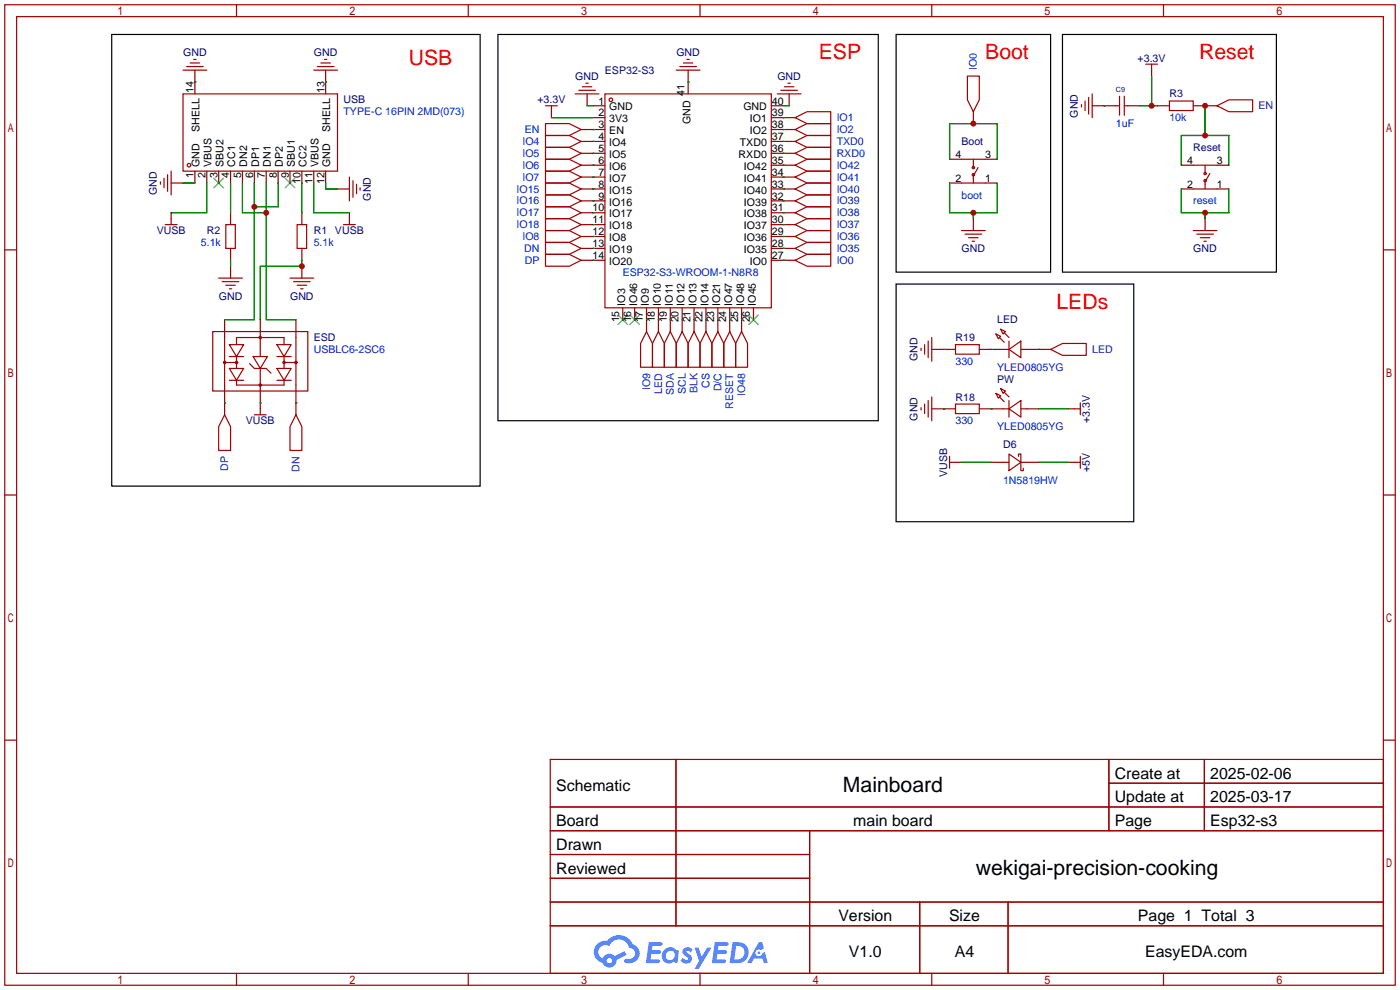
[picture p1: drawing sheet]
<svg xmlns="http://www.w3.org/2000/svg" width="299mm" height="212mm" viewBox="0 0 299 212" stroke-linecap="round" stroke-linejoin="round" font-family="sans-serif">
<g fill="none" stroke="#a10000" stroke-width=".25">
<path d="M1 1h297.2v209.6h-297.2zM3.6 3.6h292.1v204.4h-292.1zM50.5 1v2.6M100.1 1v2.6M149.6 1v2.6M199.1 1v2.6M248.7 1v2.6M1 53.4h2.6M295.7 53.4h2.5M1 105.8h2.6M295.7 105.8h2.5M1 158.2h2.6"/>
<path d="M295.7 158.2h2.5M117.6 162.3h178.1v45.7h-178.1zM117.6 172.5h178.1M117.6 177.5h178.1M144.5 162.3v35.6M173 177.5v30.5M237 162.3v15.2M237 167.4h58.7M257.4 162.3v15.2M117.6 182.6h55.4M117.6 192.8h178.1M117.6 187.7h55.4"/>
<path d="M117.6 197.9h178.1M196.6 192.8v15.2M215.4 192.8v15.2M50.5 208v2.6M100.1 208v2.6M149.6 208v2.6M199.1 208v2.6M248.7 208v2.6"/>
</g>
<g fill="#5487ff">
<path d="M146.2 202.7a1.3 1.3 0 0 1 1.8 .3l-.4 .6a.54 .54 0 0 0-.9-.2l.1 .2a1.28 1.28 0 0 1 .8 2 1.53 1.53 0 0 1-2.2-.3l.5-.6 .8 .5a.31 .31 0 0 0 .4-.3 .31 .31 0 0 0-.3-.4 1.12 1.12 0 0 1-.6-1.8z"/>
<path d="M148.5 202.5h.8l.7 2 1.1-2h1l-2.8 4.6h-.9l1-1.7z"/>
<path d="M138.7 201.4h1.6a1.31 1.31 0 0 1 1.3 .2 .4 .4 0 0 1-.4 .5l-1.8 .1-.1 .9h1.7a.4 .4 0 0 1 .3 .4 .4 .4 0 0 1-.4 .4h-1.7l-.2 1.2h1.4a.46 .46 0 0 1 .5 0 .46 .46 0 0 1 .1 .5l-.3 .2h-2.7z"/>
<path d="M152.8 201.4h1.6a1.32 1.32 0 0 1 1.3 .2 .39 .39 0 0 1-.4 .5l-1.7 .1-.2 .9h1.7a.4 .4 0 0 1 .3 .4 .4 .4 0 0 1-.4 .4h-1.7l-.2 1.2h1.4a.46 .46 0 0 1 .5 0 .46 .46 0 0 1 .1 .5l-.3 .2h-2.7z"/>
<path d="M162.2 201.4h.7l.4 1.3-.7 .4a.75 .75 0 0 0-1.1 .3 .75 .75 0 0 0 .5 1 .75 .75 0 0 0 .9-.7l.6-.2 .6 2.3h-.9l-.2-.9h-1.9l-.5 .9h-.9z"/>
<path d="M156.6 201.4l-.7 4.4h1.5a2.27 2.27 0 0 0 2.6-2.2 2.27 2.27 0 0 0-2.7-2.2zM157.3 202.1a1.5 1.5 0 0 1 1.8 1.6 1.5 1.5 0 0 1-1.9 1.4h-.3z"/>
<path d="M142 203a1.6 1.6 0 0 0-.3 2.3 1.6 1.6 0 0 0 2.3 .2l.8 .3 .3-2.4-.2-.3-.4-.1a1.58 1.58 0 0 0-2.5 0zM142.6 203.5a.98 .98 0 0 1 1.6 .4 .98 .98 0 0 1-1.1 1.3 .94 .94 0 0 1-.8-.7 .94 .94 0 0 1 .3-1z"/>
<path d="M127.6 201.8a2.37 2.37 0 0 0 1.2 4 1.54 1.54 0 0 0 1.7 1 1.54 1.54 0 0 0 1.3-1.6l2.1-1.1-.4-.8-2.1 1a1.57 1.57 0 0 0-2.6 .5 1.5 1.5 0 0 1-.7-2.1 1.5 1.5 0 0 1 2.1-.5 2.23 2.23 0 0 1 2.3-1.4 2.23 2.23 0 0 1 2 1.8 1.16 1.16 0 0 1 1.3 1.1 1.16 1.16 0 0 1-1.1 1.2h-.7a.47 .47 0 0 0-.6 .4 .47 .47 0 0 0 .4 .5 2.17 2.17 0 0 0 2.6-.9 2.17 2.17 0 0 0-.4-2.7l-.8-.4a3.2 3.2 0 0 0-5.4-.7l-1.2 .1zM129.7 205.3a.58 .58 0 0 1 1.1 0 .58 .58 0 0 1-1.1 0z"/>
<circle cx="162.2" cy="203.6" r=".28"/>
</g>
<g fill="none" stroke="#a10000" stroke-width=".25">
<path d="M39.1 15h5.1M39.9 14.2h3.5M40.6 13.5h2.1M41.4 12.7h.5M67.1 15h5M67.8 14.2h3.6M68.6 13.5h2M69.3 12.7h.5M123.7 19.3h3.6M124.5 18.5h2M125.2 17.8h.5M144.5 15h5.1"/>
<path d="M145.3 14.2h3.5M146 13.5h2.1M146.8 12.7h.5M166.9 19.3h3.5M167.6 18.5h2.1M168.4 17.8h.5M206.8 16.3h2.5v5l-1.3 2.6-1.2-2.6zM244.9 13.7h2.5M246.1 13.7v1.3M34.3 38.9v.5M35.1 38.1v2M35.8 37.3v3.6"/>
<path d="M36.6 36.6v5.1M39.1 20.1h33v16.5h-33zM74.7 37.8v5.1M75.4 38.6v3.6M76.2 39.4v2M116.6 26.4h5.1l2.5 1.3-2.5 1.3h-5.1zM116.6 29h5.1l2.5 1.2-2.5 1.3h-5.1zM116.6 31.5h5.1l2.5 1.3-2.5 1.2h-5.1zM116.6 34h5.1l2.5 1.3-2.5 1.3h-5.1zM116.6 36.6h5.1l2.5 1.2-2.5 1.3h-5.1zM116.6 39.1h5.1l2.5 1.3-2.5 1.3h-5.1zM116.6 22.6h2.5"/>
<path d="M117.9 22.6v1.3M122.9 20.1h5.1M129.3 20.1h35.5v45.7h-35.5zM166.1 20.1h5.1M169.9 25.1l2.6-1.2h5v2.5h-5zM169.9 27.7l2.6-1.3h5v2.6h-5zM169.9 30.2l2.6-1.2h5v2.5h-5zM169.9 32.8l2.6-1.3h5v2.5h-5zM169.9 35.3l2.6-1.3h5v2.6h-5zM169.9 37.8l2.6-1.2h5v2.5h-5zM205.5 34h5.1M205.5 39.1h5.1"/>
<path d="M208 34v1.8M208 37.3v1.8M209 35.8l-1 1.8M231.1 22.4v.5M231.9 21.6v2M232.7 20.8v3.6M233.4 20.1v5M238.5 22.6h.8M239.3 20.6v4M240.3 20.6v4M240.3 22.6h.7M249.9 21.6h5.1v2h-5.1z"/>
<path d="M255 35.3h5.1M257.6 35.3v1.8M257.6 38.6v1.8M258.6 37.1l-1 1.8M260.1 22.6l2.5-1.3h5.1v2.6h-5.1zM35.3 48h2.5M36.6 46.7v1.3M46.7 59.4h5.1M48.3 48h2v5.1h-2zM62 59.4h5.1M63.5 48h2v5.1h-2zM73.4 48h2.5"/>
<path d="M74.7 46.7v1.3M77 40.1v.5M116.6 51.8h5.1l2.5 1.3-2.5 1.3h-5.1zM116.6 54.4h5.1l2.5 1.2-2.5 1.3h-5.1zM116.6 41.7h5.1l2.5 1.2-2.5 1.3h-5.1zM116.6 44.2h5.1l2.5 1.3-2.5 1.2h-5.1zM116.6 46.7h5.1l2.5 1.3-2.5 1.3h-5.1zM116.6 49.3h5.1l2.5 1.2-2.5 1.3h-5.1zM169.9 40.4l2.6-1.3h5v2.6h-5zM169.9 42.9l2.6-1.2h5v2.5h-5zM169.9 45.5l2.6-1.3h5v2.5h-5zM169.9 48l2.6-1.3h5v2.6h-5z"/>
<path d="M169.9 50.5l2.6-1.2h5v2.5h-5zM169.9 53.1l2.6-1.3h5v2.6h-5zM169.9 55.6l2.6-1.2h5v2.5h-5zM205.5 49.3h5.1M206.2 50h3.6M207 50.8h2M207.8 51.6h.5M255 40.4h5.1M255 49.3h5.1M255.8 50h3.5M256.5 50.8h2.1M257.3 51.6h.5"/>
<path d="M45.5 70.9h20.3v12.7h-20.3zM47.5 60.2h3.6M48 72.1v10.2M48 77.5h2.5M48.3 61h2M49 78.7h3.1l-1.6 2.6zM49 73.7h3.1l-1.6 2.5zM49 61.7h.5M49 76.2h3.1M50.5 73.7v-1.6h10.2v1.6M50.5 76.2v2.5M53.3 77.7l1.1 1h2.5l1 1.1"/>
<path d="M54.1 76.2h3l-1.5 2.5zM55.6 72.1v4.1M55.6 78.7v3.6M59.2 73.7h3l-1.5 2.5zM59.2 78.7h3l-1.5 2.6zM59.2 76.2h3M60.7 77.5h2.5M60.7 76.2v2.5M62.7 60.2h3.6M63.2 72.1v10.2M63.5 61h2M64.3 61.7h.5"/>
<path d="M138.2 70.9l1.2 2.5v5.1h-2.5v-5.1zM140.7 70.9l1.3 2.5v5.1h-2.6v-5.1zM143.3 70.9l1.2 2.5v5.1h-2.5v-5.1zM145.8 70.9l1.3 2.5v5.1h-2.6v-5.1zM148.3 70.9l1.3 2.5v5.1h-2.5v-5.1zM150.9 70.9l1.2 2.5v5.1h-2.5v-5.1zM153.4 70.9l1.3 2.5v5.1h-2.6v-5.1zM156 70.9l1.2 2.5v5.1h-2.5v-5.1zM158.5 70.9l1.3 2.5v5.1h-2.6v-5.1zM196.8 74.4v.5M197.6 73.7v2M198.4 72.9v3.6"/>
<path d="M199.1 72.1v5.1M204.2 73.7h5.1v2h-5.1zM212.9 71.4l1 .5-.5 .5zM213.6 72.1l1 1.1M213.9 70.4l1 .5-.5 .5zM214.4 74.7h1.2M214.6 71.1l1 1M215.6 74.7l2.6-1.8v3.6zM215.6 72.9v3.6M218.2 74.7h1.3M224.5 74.7l2.6-1.3h5.1v2.5h-5.1zM48 88.6l1.3 2.6v5.1h-2.6v-5.1z"/>
<path d="M49 81.3h3.1M50.5 81.3v1h10.2v-1M54.4 88.6h2.5M55.6 87.4v1.2M59.2 81.3h3M63.2 88.6l1.3 2.6v5.1h-2.5v-5.1zM196.8 87.1v.5M197.6 86.4v2M198.4 85.6v3.6M199.1 84.8v5.1M202.9 97.5v2.6M202.9 98.8h1.3"/>
<path d="M204.2 86.4h5.1v2h-5.1zM212.9 84.1l1 .5-.5 .5zM213.6 84.8l1 1.1M213.9 83.1l1 .5-.5 .5zM214.4 98.8h1.2M214.4 87.4h1.2M214.6 83.8l1 1M215.6 87.4l2.6-1.8v3.6zM215.6 97l2.6 1.8-2.6 1.8zM215.6 85.6v3.6M217.7 97.5v-.5h.5v3.6h.5v-.5M218.2 98.8h1.3"/>
<path d="M218.2 87.4h1.3M229.6 98.8h1.3M229.6 87.4h1.3M230.9 86.1v2.5M230.9 97.5v2.6"/>
<circle cx="40.4" cy="35.3" r=".38"/>
<circle cx="130.6" cy="21.3" r=".38"/>
<circle cx="208" cy="37.3" r=".25"/>
<circle cx="208" cy="35.8" r=".25"/>
<circle cx="257.6" cy="38.6" r=".25"/>
<circle cx="257.6" cy="37.1" r=".25"/>
<circle cx="48" cy="77.5" r=".25"/>
<circle cx="50.5" cy="77.5" r=".25"/>
<circle cx="55.6" cy="72.1" r=".25"/>
<circle cx="60.7" cy="77.5" r=".25"/>
<circle cx="63.2" cy="77.5" r=".25"/>
<circle cx="55.6" cy="82.3" r=".25"/>
</g>
<g fill="none" stroke="#870000" stroke-width=".25">
<path d="M41.7 15v5.1M69.6 15v5.1M147.1 15v5.1M246.1 15v1.3M36.6 39.1h2.5M41.7 36.6v2.5M44.2 36.6v2.5M46.7 36.6v2.5M49.3 36.6v2.5M51.8 36.6v2.5M54.4 36.6v2.5M56.9 36.6v2.5"/>
<path d="M59.4 36.6v2.5M62 36.6v2.5M64.5 36.6v2.5M67.1 36.6v2.5M69.6 36.6v2.5M117.9 23.9v1.2M124.2 27.7h5.1M124.2 30.2h5.1M124.2 32.8h5.1M124.2 35.3h5.1M124.2 37.8h5.1M125.5 20.1v2.5"/>
<path d="M126.7 22.6h2.6M126.7 25.1h2.6M164.8 22.6h2.6M164.8 25.1h5.1M164.8 27.7h5.1M164.8 30.2h5.1M164.8 32.8h5.1M164.8 35.3h5.1M164.8 37.8h5.1M168.7 20.1v2.5M202.9 39.1h2.6M202.9 34h2.6"/>
<path d="M208 23.9v2.5M210.6 39.1h2.5M210.6 34h2.5M233.4 22.6h5.1M241 22.6h2.6M247.4 22.6h2.5M252.5 35.3h2.5M255 22.6h5.1M260.1 35.3h2.5M36.6 45.5v1.2M49.3 45.5v2.5M49.3 53.1v2.5"/>
<path d="M49.3 56.9v2.5M64.5 45.5v2.5M64.5 53.1v2.5M64.5 56.9v2.5M72.1 40.4h2.6M74.7 45.5v1.2M124.2 40.4h5.1M124.2 42.9h5.1M124.2 45.5h5.1M124.2 48h5.1M124.2 50.5h5.1M124.2 53.1h5.1"/>
<path d="M124.2 55.6h5.1M164.8 40.4h5.1M164.8 42.9h5.1M164.8 45.5h5.1M164.8 48h5.1M164.8 50.5h5.1M164.8 53.1h5.1M164.8 55.6h5.1M208 46.7v2.6M252.5 40.4h2.5M257.6 46.7v2.6M260.1 40.4h2.5"/>
<path d="M48 68.3v3.8M55.6 68.3v3.8M63.2 68.3v3.8M133.1 65.8v2.5M135.6 65.8v2.5M138.2 65.8v5.1M140.7 65.8v5.1M143.3 65.8v5.1M145.8 65.8v5.1M148.3 65.8v5.1M150.9 65.8v5.1M153.4 65.8v5.1"/>
<path d="M156 65.8v5.1M158.5 65.8v5.1M161 65.8v2.5M199.1 74.7h5.1M209.3 74.7h5.1M219.5 74.7h5M48 82.3v6.3M55.6 82.3v5.1M63.2 82.3v6.3M199.1 87.4h5.1M204.2 98.8h1.3M209.3 87.4h5.1"/>
<path d="M211.8 98.8h2.6M219.5 98.8h2.5M219.5 87.4h2.5M228.3 98.8h1.3M228.3 87.4h1.3"/>
</g>
<path d="M45.7 38.1l2.1 2M47.8 38.1l-2.1 2M61 38.1l2 2M63 38.1l-2 2M132.1 67.3l2 2M134.1 67.3l-2 2M134.6 67.3l2.1 2M136.7 67.3l-2.1 2M160 67.3l2.1 2M162.1 67.3l-2.1 2" fill="none" stroke="#3c3" stroke-width=".25"/>
<g fill="none" stroke="#008700" stroke-width=".25">
<path d="M41.7 17.5h.1M69.6 17.5h.1M147.1 17.5h.1M246.1 16.3v6.3M39.1 39.1h2.6M44.2 39.1v6.4h-7.6M49.3 39.1v6.4M51.8 39.1v6.4h5.1M54.4 39.1v29.2h-6.4M56.9 39.1v29.2h6.3M59.4 39.1v5.1h-5M64.5 39.1v6.4"/>
<path d="M67.1 39.1v6.4h7.6M69.6 39.1v1.3h2.5M117.9 25.1h8.8M125.5 22.6h1.2M126.7 27.7h.1M126.7 30.2h.1M126.7 32.8h.1M126.7 35.3h.1M126.7 37.8h.1M167.4 25.1h.1M167.4 27.7h.1M167.4 30.2h.1"/>
<path d="M167.4 32.8h.1M167.4 35.3h.1M167.4 37.8h.1M167.4 22.6h1.3M202.9 39.1v6.4h10.2v-6.4M202.9 34v-7.6h10.2v7.6M236 22.6h.1M243.6 22.6h3.8M252.5 35.3v-6.3h10.1v6.3M257.6 22.6v6.4M49.3 55.6v1.3M64.5 55.6v1.3h-8.9v11.4"/>
<path d="M126.7 53.1h.1M126.7 55.6h.1M126.7 40.4h.1M126.7 42.9h.1M126.7 45.5h.1M126.7 48h.1M126.7 50.5h.1M167.4 40.4h.1M167.4 42.9h.1M167.4 45.5h.1M167.4 48h.1M167.4 50.5h.1"/>
<path d="M167.4 53.1h.1M167.4 55.6h.1M208 45.5v1.2M252.5 40.4v5.1h10.1v-5.1M257.6 45.5v1.2M138.2 68.3h.1M140.7 68.3h.1M143.3 68.3h.1M145.8 68.3h.1M148.3 68.3h.1M150.9 68.3h.1M153.4 68.3h.1"/>
<path d="M156 68.3h.1M158.5 68.3h.1M201.7 74.7h.1M211.8 74.7h.1M222 74.7h.1M48 86.1h.1M55.6 86.1h.1M63.2 86.1h.1M201.7 87.4h.1M205.5 98.8h6.3M211.8 87.4h.1M222 98.8h6.3"/>
<path d="M222 87.4h6.3"/>
</g>
<path d="M23.9 7.4h78.7v96.5h-78.7zM106.4 7.4h81.3v82.5h-81.3zM191.5 7.4h33v50.8h-33zM227.1 7.4h45.7v50.8h-45.7zM191.5 60.7h50.8v50.8h-50.8z" fill="none" stroke="#000" stroke-width=".25"/>
<g fill="#c00">
<circle cx="64.5" cy="56.9" r=".63"/>
<circle cx="246.1" cy="22.6" r=".63"/>
<circle cx="257.6" cy="29" r=".63"/>
<circle cx="257.6" cy="22.6" r=".63"/>
<circle cx="257.6" cy="45.5" r=".63"/>
<circle cx="208" cy="45.5" r=".63"/>
<circle cx="208" cy="26.4" r=".63"/>
<circle cx="54.4" cy="44.2" r=".63"/>
<circle cx="56.9" cy="45.5" r=".63"/>
</g>
<g font-size="4.5" fill="#f00">
<text x="87.4" y="14">USB</text>
<text x="175" y="12.7">ESP</text>
<text x="210.6" y="12.7">Boot</text>
<text x="256.3" y="12.7">Reset</text>
<text x="225.8" y="66.1">LEDs</text>
</g>
<g font-size="4.5">
<text x="180.2" y="169.3">Mainboard</text>
<text x="208.6" y="187.1">wekigai-precision-cooking</text>
</g>
<g font-size="3.4">
<text x="238.3" y="166.4">Create at</text>
<text x="258.7" y="166.4">2025-02-06</text>
<text x="118.9" y="169">Schematic</text>
<text x="238.3" y="171.5">Update at</text>
<text x="258.7" y="171.5">2025-03-17</text>
<text x="118.9" y="176.6">Board</text>
<text x="182.4" y="176.6">main board</text>
<text x="238.3" y="176.6">Page</text>
<text x="258.7" y="176.6">Esp32-s3</text>
<text x="118.9" y="181.7">Drawn</text>
<text x="118.9" y="186.7">Reviewed</text>
<text x="179.2" y="196.9">Version</text>
<text x="202.8" y="196.9">Size</text>
<text x="243.2" y="196.9">Page 1 Total 3</text>
<text x="181.4" y="204.5">V1.0</text>
<text x="204.1" y="204.5">A4</text>
<text x="244.7" y="204.5">EasyEDA.com</text>
</g>
<g font-size="2.3" fill="#000080">
<text x="39.1" y="11.9">GND</text>
<text x="67.1" y="11.9">GND</text>
<text x="144.6" y="11.9">GND</text>
<text x="123" y="17">GND</text>
<text x="129.3" y="15.8">ESP32-S3</text>
<text x="166.1" y="17">GND</text>
<text x="243.1" y="13.2">+3.3V</text>
<text x="73.4" y="22.1">USB</text>
<text x="114.9" y="22.1">+3.3V</text>
<text x="249.9" y="20.8">R3</text>
<text x="230.4" y="25.1" transform="rotate(-90 230.4 25.1)">GND</text>
<text x="205.5" y="31">Boot</text>
<text x="255" y="32.3">Reset</text>
<text x="33.5" y="41.6" transform="rotate(-90 33.5 41.6)">GND</text>
<text x="79.3" y="42.9" transform="rotate(-90 79.3 42.9)">GND</text>
<text x="33.5" y="50">VUSB</text>
<text x="44.2" y="50">R2</text>
<text x="67.1" y="50">R1</text>
<text x="71.6" y="50">VUSB</text>
<text x="205.5" y="53.9">GND</text>
<text x="255" y="53.9">GND</text>
<text x="46.8" y="64">GND</text>
<text x="62" y="64">GND</text>
<text x="213.1" y="69.1">LED</text>
<text x="67.1" y="72.9">ESD</text>
<text x="196.1" y="77.2" transform="rotate(-90 196.1 77.2)">GND</text>
<text x="204.2" y="72.9">R19</text>
<text x="213.1" y="81.8">PW</text>
<text x="196.1" y="89.9" transform="rotate(-90 196.1 89.9)">GND</text>
<text x="204.2" y="85.6">R18</text>
<text x="52.5" y="90.7">VUSB</text>
<text x="214.4" y="95.8">D6</text>
<text x="232.9" y="90.4" transform="rotate(-90 232.9 90.4)">+3.3V</text>
<text x="202.4" y="101.9" transform="rotate(-90 202.4 101.9)">VUSB</text>
<text x="232.9" y="100.9" transform="rotate(-90 232.9 100.9)">+5V</text>
</g>
<g font-size="2.3" fill="#00f">
<text x="208.8" y="15" transform="rotate(-90 208.8 15)">IO0</text>
<text x="269" y="23.4">EN</text>
<text x="73.4" y="24.6">TYPE-C 16PIN 2MD(073)</text>
<text x="112.2" y="28.5">EN</text>
<text x="178.8" y="25.9">IO1</text>
<text x="178.8" y="28.5">IO2</text>
<text x="238.5" y="27.2">1uF</text>
<text x="249.9" y="25.9">10k</text>
<text x="111.7" y="31">IO4</text>
<text x="111.7" y="33.5">IO5</text>
<text x="178.8" y="31">TXD0</text>
<text x="178.8" y="33.5">RXD0</text>
<text x="110.4" y="41.2">IO15</text>
<text x="111.7" y="36.1">IO6</text>
<text x="111.7" y="38.6">IO7</text>
<text x="178.8" y="36.1">IO42</text>
<text x="178.8" y="38.6">IO41</text>
<text x="178.8" y="41.2">IO40</text>
<text x="110.4" y="43.7">IO16</text>
<text x="110.4" y="46.2">IO17</text>
<text x="178.8" y="43.7">IO39</text>
<text x="178.8" y="46.2">IO38</text>
<text x="205.5" y="42.4">boot</text>
<text x="255" y="43.7">reset</text>
<text x="42.9" y="52.6">5.1k</text>
<text x="67.1" y="52.6">5.1k</text>
<text x="110.4" y="48.8">IO18</text>
<text x="111.7" y="51.3">IO8</text>
<text x="112" y="53.9">DN</text>
<text x="178.8" y="48.8">IO37</text>
<text x="178.8" y="51.3">IO36</text>
<text x="178.8" y="53.9">IO35</text>
<text x="112.2" y="56.4">DP</text>
<text x="133.1" y="58.9">ESP32-S3-WROOM-1-N8R8</text>
<text x="178.8" y="56.4">IO0</text>
<text x="67.1" y="75.4">USBLC6-2SC6</text>
<text x="204.2" y="78">330</text>
<text x="233.4" y="75.4">LED</text>
<text x="138.9" y="83.4" transform="rotate(-90 138.9 83.4)">IO9</text>
<text x="151.6" y="82.9" transform="rotate(-90 151.6 82.9)">CS</text>
<text x="154.2" y="83.7" transform="rotate(-90 154.2 83.7)">D/C</text>
<text x="213.1" y="79.3">YLED0805YG</text>
<text x="141.5" y="84.2" transform="rotate(-90 141.5 84.2)">LED</text>
<text x="144" y="84.4" transform="rotate(-90 144 84.4)">SDA</text>
<text x="146.6" y="84.2" transform="rotate(-90 146.6 84.2)">SCL</text>
<text x="149.1" y="84" transform="rotate(-90 149.1 84)">BLK</text>
<text x="156.7" y="87.3" transform="rotate(-90 156.7 87.3)">RESET</text>
<text x="159.3" y="84.7" transform="rotate(-90 159.3 84.7)">IO48</text>
<text x="204.2" y="90.7">330</text>
<text x="213.1" y="92">YLED0805YG</text>
<text x="48.8" y="100.7" transform="rotate(-90 48.8 100.7)">DP</text>
<text x="64" y="100.8" transform="rotate(-90 64 100.8)">DN</text>
<text x="214.4" y="103.4">1N5819HW</text>
</g>
<g font-size="2.3">
<text x="41.4" y="19.9" transform="rotate(-90 41.4 19.9)">14</text>
<text x="69.3" y="19.9" transform="rotate(-90 69.3 19.9)">13</text>
<text x="127.9" y="22.3">1</text>
<text x="130.2" y="23.6">GND</text>
<text x="146.3" y="20.4" transform="rotate(-90 146.3 20.4)">41</text>
<text x="158.9" y="23.6">GND</text>
<text x="165" y="22.3">40</text>
<text x="42.7" y="28.2" transform="rotate(-90 42.7 28.2)">SHELL</text>
<text x="70.6" y="28.2" transform="rotate(-90 70.6 28.2)">SHELL</text>
<text x="127.9" y="24.9">2</text>
<text x="127.9" y="27.4">3</text>
<text x="127.9" y="30">4</text>
<text x="130.2" y="26.1">3V3</text>
<text x="130.2" y="28.7">EN</text>
<text x="147.6" y="26.5" transform="rotate(-90 147.6 26.5)">GND</text>
<text x="160.3" y="28.7">IO2</text>
<text x="160.3" y="26.1">IO1</text>
<text x="165" y="30">37</text>
<text x="165" y="27.4">38</text>
<text x="165" y="24.9">39</text>
<text x="42.7" y="35.6" transform="rotate(-90 42.7 35.6)">GND</text>
<text x="45.2" y="35.6" transform="rotate(-90 45.2 35.6)">VBUS</text>
<text x="47.7" y="35.6" transform="rotate(-90 47.7 35.6)">SBU2</text>
<text x="50.3" y="35.6" transform="rotate(-90 50.3 35.6)">CC1</text>
<text x="52.8" y="35.6" transform="rotate(-90 52.8 35.6)">DN2</text>
<text x="55.4" y="35.6" transform="rotate(-90 55.4 35.6)">DP1</text>
<text x="57.9" y="35.6" transform="rotate(-90 57.9 35.6)">DN1</text>
<text x="60.4" y="35.6" transform="rotate(-90 60.4 35.6)">DP2</text>
<text x="63" y="35.6" transform="rotate(-90 63 35.6)">SBU1</text>
<text x="65.5" y="35.6" transform="rotate(-90 65.5 35.6)">CC2</text>
<text x="68.1" y="35.6" transform="rotate(-90 68.1 35.6)">VBUS</text>
<text x="70.6" y="35.6" transform="rotate(-90 70.6 35.6)">GND</text>
<text x="127.9" y="32.5">5</text>
<text x="127.9" y="35">6</text>
<text x="130.2" y="31.2">IO4</text>
<text x="130.2" y="33.8">IO5</text>
<text x="157.9" y="33.8">RXD0</text>
<text x="158.1" y="31.2">TXD0</text>
<text x="165" y="35">35</text>
<text x="165" y="32.5">36</text>
<text x="204.2" y="33.8">4</text>
<text x="210.6" y="33.8">3</text>
<text x="253.8" y="35">4</text>
<text x="260.1" y="35">3</text>
<text x="41.4" y="38" transform="rotate(-90 41.4 38)">1</text>
<text x="43.9" y="38" transform="rotate(-90 43.9 38)">2</text>
<text x="46.5" y="38" transform="rotate(-90 46.5 38)">3</text>
<text x="49" y="38" transform="rotate(-90 49 38)">4</text>
<text x="51.5" y="38" transform="rotate(-90 51.5 38)">5</text>
<text x="54.1" y="38" transform="rotate(-90 54.1 38)">6</text>
<text x="56.6" y="38" transform="rotate(-90 56.6 38)">7</text>
<text x="59.2" y="38" transform="rotate(-90 59.2 38)">8</text>
<text x="61.7" y="38" transform="rotate(-90 61.7 38)">9</text>
<text x="64.2" y="39.2" transform="rotate(-90 64.2 39.2)">10</text>
<text x="66.8" y="39.2" transform="rotate(-90 66.8 39.2)">11</text>
<text x="69.3" y="39.2" transform="rotate(-90 69.3 39.2)">12</text>
<text x="127.9" y="37.6">7</text>
<text x="127.9" y="40.1">8</text>
<text x="130.2" y="36.3">IO6</text>
<text x="130.2" y="38.8">IO7</text>
<text x="130.2" y="41.4">IO15</text>
<text x="159" y="41.4">IO40</text>
<text x="159" y="38.8">IO41</text>
<text x="159" y="36.3">IO42</text>
<text x="165" y="40.1">33</text>
<text x="165" y="37.6">34</text>
<text x="204.2" y="38.8">2</text>
<text x="210.6" y="38.8">1</text>
<text x="253.8" y="40.1">2</text>
<text x="260.1" y="40.1">1</text>
<text x="126.6" y="45.2">10</text>
<text x="126.6" y="47.7">11</text>
<text x="127.9" y="42.7">9</text>
<text x="130.2" y="43.9">IO16</text>
<text x="130.2" y="46.5">IO17</text>
<text x="159" y="46.5">IO38</text>
<text x="159" y="43.9">IO39</text>
<text x="165" y="47.7">30</text>
<text x="165" y="45.2">31</text>
<text x="165" y="42.7">32</text>
<text x="126.6" y="50.3">12</text>
<text x="126.6" y="52.8">13</text>
<text x="130.2" y="49">IO18</text>
<text x="130.2" y="51.5">IO8</text>
<text x="159" y="51.5">IO36</text>
<text x="159" y="49">IO37</text>
<text x="165" y="52.8">28</text>
<text x="165" y="50.3">29</text>
<text x="126.6" y="55.4">14</text>
<text x="130.2" y="54.1">IO19</text>
<text x="130.2" y="56.6">IO20</text>
<text x="159" y="54.1">IO35</text>
<text x="160.3" y="56.6">IO0</text>
<text x="165" y="55.4">27</text>
<text x="133.6" y="65.3" transform="rotate(-90 133.6 65.3)">IO3</text>
<text x="136.2" y="65.3" transform="rotate(-90 136.2 65.3)">IO46</text>
<text x="138.7" y="65.3" transform="rotate(-90 138.7 65.3)">IO9</text>
<text x="141.2" y="65.3" transform="rotate(-90 141.2 65.3)">IO10</text>
<text x="143.8" y="65.3" transform="rotate(-90 143.8 65.3)">IO11</text>
<text x="146.3" y="65.3" transform="rotate(-90 146.3 65.3)">IO12</text>
<text x="148.9" y="65.3" transform="rotate(-90 148.9 65.3)">IO13</text>
<text x="151.4" y="65.3" transform="rotate(-90 151.4 65.3)">IO14</text>
<text x="153.9" y="65.3" transform="rotate(-90 153.9 65.3)">IO21</text>
<text x="156.5" y="65.3" transform="rotate(-90 156.5 65.3)">IO47</text>
<text x="159" y="65.3" transform="rotate(-90 159 65.3)">IO48</text>
<text x="161.6" y="65.3" transform="rotate(-90 161.6 65.3)">IO45</text>
<text x="132.3" y="68.9" transform="rotate(-90 132.3 68.9)">15</text>
<text x="134.9" y="68.9" transform="rotate(-90 134.9 68.9)">16</text>
<text x="137.4" y="68.9" transform="rotate(-90 137.4 68.9)">17</text>
<text x="140" y="68.9" transform="rotate(-90 140 68.9)">18</text>
<text x="142.5" y="68.9" transform="rotate(-90 142.5 68.9)">19</text>
<text x="145" y="68.9" transform="rotate(-90 145 68.9)">20</text>
<text x="147.6" y="68.9" transform="rotate(-90 147.6 68.9)">21</text>
<text x="150.1" y="68.9" transform="rotate(-90 150.1 68.9)">22</text>
<text x="152.7" y="68.9" transform="rotate(-90 152.7 68.9)">23</text>
<text x="155.2" y="68.9" transform="rotate(-90 155.2 68.9)">24</text>
<text x="157.7" y="68.9" transform="rotate(-90 157.7 68.9)">25</text>
<text x="160.3" y="68.9" transform="rotate(-90 160.3 68.9)">26</text>
</g>
<text font-size="1.5" fill="#000080" x="238.5" y="19.7">C9</text>
</svg>
